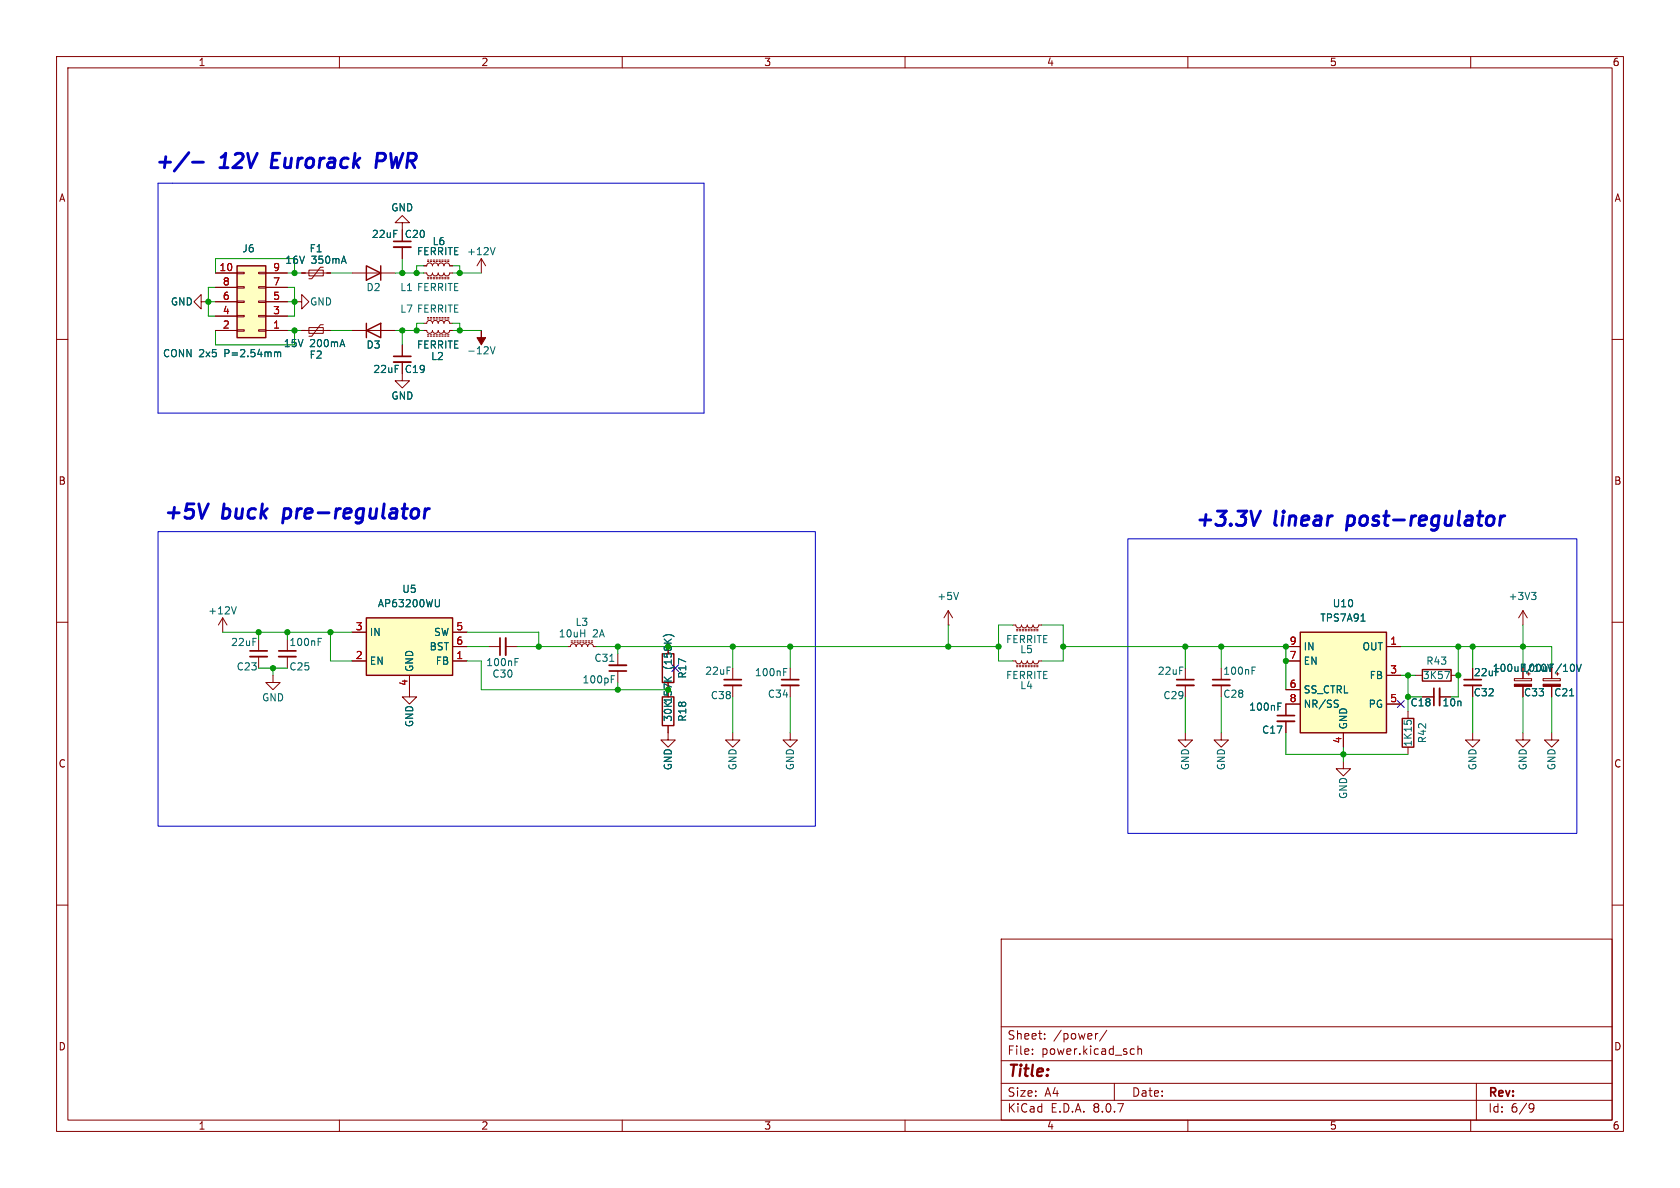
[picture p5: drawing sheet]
<svg xmlns="http://www.w3.org/2000/svg" width="297mm" height="210mm" viewBox="0 0 297 210" stroke-linecap="round" stroke-linejoin="round" font-family="sans-serif">
<g fill="none" stroke="#840000" stroke-width=".18">
<path d="M10 10h277v190h-277zM12 12h273v186h-273zM60 10v2M110 10v2M160 10v2M210 10v2M260 10v2M71.1 39.4h1.3l-1.3-1.3-1.3 1.3h1.3v1.2M71.1 43.7v2M74.9 48.3h.5l.2 .3 .3 .2 .4-.2 .2-.3 .1 .3 .4 .2 .3-.2 .2-.3 .1 .3 .4 .2 .3-.2 .2-.3 .1 .3 .4 .2 .4-.2 .1-.3h.5M74.9 58.4h.5l.2 .4 .3 .1 .4-.1 .2-.4 .1 .4 .4 .1 .3-.1 .2-.4 .1 .4 .4 .1 .3-.1 .2-.4 .1 .4 .4 .1 .4-.1 .1-.4h.5M74.9 47h.5l.2-.4 .3-.1 .4 .1 .2 .4 .1-.4 .4-.1 .3 .1 .2 .4 .1-.4 .4-.1 .3 .1 .2 .4 .1-.4 .4-.1 .4 .1 .1 .4h.5"/>
<path d="M75.6 49h.2M75.6 49.3h.2M75.6 59.2h.2M75.6 59.4h.2M75.6 46.2h.2M75.6 46h.2M76.1 49h.2M76.1 49.3h.2M76.1 59.2h.2M76.1 59.4h.2M76.1 46.2h.2M76.1 46h.2"/>
<path d="M76.6 49h.2M76.6 49.3h.2M76.6 59.2h.2M76.6 59.4h.2M76.6 46.2h.2M76.6 46h.2M77.1 49h.2M77.1 49.3h.2M77.1 59.2h.2M77.1 59.4h.2M77.1 46.2h.2M77.1 46h.2"/>
<path d="M77.6 49h.3M77.6 49.3h.3M77.6 59.2h.3M77.6 59.4h.3M77.6 46.2h.3M77.6 46h.3M78.1 49h.3M78.1 49.3h.3M78.1 59.2h.3M78.1 59.4h.3M78.1 46.2h.3M78.1 46h.3"/>
<path d="M78.6 49h.3M78.6 49.3h.3M78.6 59.2h.3M78.6 59.4h.3M78.6 46.2h.3M78.6 46h.3M79.1 49h.3M79.1 49.3h.3M79.1 59.2h.3M79.1 59.4h.3M79.1 46.2h.3M79.1 46h.3"/>
<path d="M85.1 45.7l-.8 1.3M85.1 45.7v2.6M85.1 45.7l.8 1.3M10 60h2M285 60h2M10 110h2M250.2 119.4h1.3M256.5 119.4h1.3M285 110h2M10 160h2M177 166h108v32h-108zM285 160h2"/>
<path d="M60 198v2M110 198v2M160 198v2M177 194.5h108M177 191.5h108M177 187.5h108M177 181.5h108M182.5 186.3v.1M182.5 185.5v.1M184.7 183.6v.1M184.7 182.8v.1M194.1 182.7l-.3 .1"/>
<path d="M195.7 182.1l-1.3 2M197 191.5v3M200.1 185.4l.4 .1M200.5 186.3l-.4 .1M201.2 185.5l.2-.1 .3 .1 .1 .9M201.2 184.9v1.5M210 198v2M260 198v2M261 191.5v6.5M270.6 195.1l.5 .1a.99 .99 0 0 1-.4 1.4h-.2M271.2 195.7l-.3 .3h-.3"/>
</g>
<path d="M251.5 118.4h5v2h-5z" fill="none" stroke="#840000" stroke-width=".25"/>
<path d="M87.5 43.8l-.4 1.2M255.4 118.7h.9l-.6 1.3" fill="none" stroke="#006464" stroke-width=".18"/>
<path d="M69.6 43.7h3" fill="none" stroke="#840000" stroke-width=".33"/>
<path d="M69.6 42.7h3" fill="none" stroke="#840000" stroke-width=".3"/>
<path d="M64.8 109.2h15.2v10.2h-15.2z" fill="#ffffc2"/>
<path d="M64.8 47l2.5 1.3-2.5 1.2zM67.3 47v2.5M64.8 109.2h15.2v10.2h-15.2zM117.1 115.6h2v5.1h-2zM117.1 123.2h2v5.1h-2zM247.9 127h2v5.1h-2z" fill="none" stroke="#840000" stroke-width=".25"/>
<g fill="none" stroke="#840000" stroke-width=".18">
<path d="M35.6 53.3v1.3l-1.3-1.3 1.3-1.2v1.2h1.2M52.1 53.3h1.2v1.3l1.3-1.3-1.3-1.2v1.2M62.2 48.3h7.6M74.9 57.2h.5l.2-.4 .3-.2 .4 .2 .2 .4 .1-.4 .4-.2 .3 .2 .2 .4 .1-.4 .4-.2 .3 .2 .2 .4 .1-.4 .4-.2 .4 .2 .1 .4h.5M75.6 56.4h.2M75.6 56.1h.2M76.1 56.4h.2M76.1 56.1h.2M76.6 56.4h.2M76.6 56.1h.2M77.1 56.4h.2M77.1 56.1h.2"/>
<path d="M77.6 56.4h.3M77.6 56.1h.3M78.1 56.4h.3M78.1 56.1h.3M78.6 56.4h.3M78.6 56.1h.3M79.1 56.4h.3M79.1 56.1h.3M39.4 109.2l-.8 1.3M39.4 109.2v2.6M39.4 109.2l.7 1.3M45.7 113v2.1"/>
<path d="M45.7 116.1v2M48.3 119.4v1.3h1.2l-1.2 1.2-1.3-1.2h1.3M50.8 113v2.1M50.8 116.1v2M62.2 116.8h2.6M62.2 111.8h2.6M72.4 119.4v3.8h-1.3l1.3 1.3 1.3-1.3h-1.3M80 116.8h2.5M80 111.8h2.5M80 114.3h2.5M86.4 114.3h2M89.4 114.3h2"/>
<path d="M100.3 114.3h.5l.2-.4 .3-.1 .4 .1 .2 .4 .1-.4 .4-.1 .3 .1 .2 .4 .1-.4 .4-.1 .3 .1 .2 .4 .1-.4 .4-.1 .4 .1 .1 .4h.5M101 113.5h.2M101.5 113.5h.2M102 113.5h.2M102.5 113.5h.2M103 113.5h.3M103.5 113.5h.3M103.5 113.3h.3M104 113.5h.3M104 113.3h.3M104.5 113.5h.3M109.2 115.6v2"/>
<path d="M109.2 118.6v2.1M129.5 118.1v2M179.1 110.5h.5l.1 .3 .4 .2 .3-.2 .2-.3 .1 .3 .4 .2 .4-.2 .1-.3 .2 .3 .3 .2 .4-.2 .1-.3 .2 .3 .3 .2 .4-.2 .1-.3h.5M179.7 111.3h.3M179.7 111.5h.3M180.2 111.3h.3M180.2 111.5h.3M180.7 111.3h.3M180.7 111.5h.3M181.2 111.3h.3M181.2 111.5h.3M181.7 111.3h.3"/>
<path d="M181.7 111.5h.3M182.2 111.3h.3M182.2 111.5h.3M182.8 111.3h.2M182.8 111.5h.2M183.3 111.3h.2M183.3 111.5h.2M209.5 118.1v2M215.9 118.1v2M267.7 120h3.1v.3h-3.1zM269.2 118.1v1.9M272.8 120h3v.3h-3z"/>
<path d="M274.3 118.1v1.9M118.1 128.3v2.5h-1.3l1.3 1.3 1.3-1.3h-1.3M129.5 129.5v1.3h-1.2l1.2 1.3 1.3-1.3h-1.3M129.5 121.2v2M139.7 129.5v1.3h-1.3l1.3 1.3 1.3-1.3h-1.3M209.5 129.5v1.3h-1.2l1.2 1.3 1.3-1.3h-1.3M209.5 121.2v2M215.9 129.5v1.3h-1.3l1.3 1.3 1.3-1.3h-1.3M215.9 121.2v2M227.3 124.5v2M227.3 127.5v2M237.5 134.6v1.3h-1.3l1.3 1.3 1.3-1.3h-1.3"/>
<path d="M248.9 125.7v1.3M248.9 132.1v1.3M251.5 123.2h2M254.5 123.2h2M260.3 129.5v1.3h-1.2l1.2 1.3 1.3-1.3h-1.3M260.3 121.2v2M269.2 129.5v1.3h-1.2l1.2 1.3 1.3-1.3h-1.3M269.2 121.3v1.9M274.3 129.5v1.3h-1.3l1.3 1.3 1.3-1.3h-1.3M274.3 121.3v1.9"/>
</g>
<g fill="none" stroke="#006464" stroke-width=".18">
<path d="M86.7 61.3l.4 1.3 .4-1.3M41.8 107.3l-.5 1.2M56.2 113.5h.5M56.2 112.8h.6M77.7 106v1l-.1 .2-.4 .1M91 117h.5M91 116.4h.7M107.8 116.9h.7M108.1 119.5h.6M117.2 112.5a1.46 1.46 0 0 1 2 0M117.4 119.7l.7 .7M118.7 119.7l-.7 .5"/>
<path d="M221.3 118.5h.5M221.3 117.9h.6M278 117.4a.79 .79 0 0 1 0 1.3M278.7 117.4l.4 1.3 .5-1.3M108.1 120.1h.4M225.9 124.9h.4M225.9 124.3h.6M248.2 127.4v.6M248.8 127.5l.2-.2 .4 .2M277.5 123h.7"/>
</g>
<path d="M44.2 116.1h3M49.3 116.1h3M89.4 112.8v3M107.7 117.6h3M128 121.2h3.1M208 121.2h3.1M214.4 121.2h3M225.8 127.5h3.1M254.5 121.7v3M258.8 121.2h3.1" fill="none" stroke="#840000" stroke-width=".33"/>
<path d="M44.2 115.1h3M49.3 115.1h3M88.4 112.8v3M107.7 118.6h3M128 120.1h3.1M208 120.1h3.1M214.4 120.1h3M225.8 126.5h3.1M253.5 121.7v3M258.8 120.1h3.1" fill="none" stroke="#840000" stroke-width=".3"/>
<g fill="#840000" stroke="#840000" stroke-width=".18">
<path d="M272.8 121h3v.3h-3z"/>
<path d="M85.1 58.4v1.3h.8l-.8 1.3-.8-1.3h.8z"/>
<path d="M267.7 121h3.1v.3h-3.1z"/>
</g>
<path d="M229.9 111.8h15.2v17.7h-15.2z" fill="#ffffc2"/>
<path d="M229.9 111.8h15.2v17.7h-15.2z" fill="none" stroke="#840000" stroke-width=".25"/>
<g fill="none" stroke="#840000" stroke-width=".18">
<path d="M53.3 48.3h5.1M53.3 58.4h5.1M54.6 47.8h2.5v1h-2.5zM54.6 57.9h2.5v1h-2.5zM57.1 47.2h-.5l-1.5 2.1h-.5M57.1 57.4h-.5l-1.5 2h-.5M71.1 64v3.3h1.3l-1.3 1.3-1.3-1.3h1.3M71.1 61v2M167.6 110.5h.1M167.6 108l-.7 1.2M167.6 108v2.5M167.6 108l.8 1.2"/>
<path d="M179.1 116.8h.5l.1 .4 .4 .1 .3-.1 .2-.4 .1 .4 .4 .1 .4-.1 .1-.4 .2 .4 .3 .1 .4-.1 .1-.4 .2 .4 .3 .1 .4-.1 .1-.4h.5M179.7 117.6h.3M179.7 117.9h.3M180.2 117.6h.3M180.2 117.9h.3M180.7 117.6h.3M180.7 117.9h.3M181.2 117.6h.3M181.2 117.9h.3M181.7 117.6h.3M181.7 117.9h.3M182.2 117.6h.3"/>
<path d="M182.2 117.9h.3M182.8 117.6h.2M182.8 117.9h.2M183.3 117.6h.2M183.3 117.9h.2M227.3 114.3h2.6M227.3 116.8h2.6M245.1 114.3h2.5M245.1 119.4h2.5M269.2 108l-.7 1.2M269.2 108v2.5M269.2 108l.8 1.2"/>
<path d="M227.3 124.5h2.6M227.3 121.9h2.6M237.5 129.5v2.6M245.1 124.5h2.5"/>
</g>
<path d="M169.5 104.7l-.5 1.3M240.6 109.8h.7M270.8 104.7h.7l-.4 .5M271.3 105.2l.2 .2v.3l-.2 .3M236.1 124.4l.4 .1 .1 .2M236.1 123.8h.5M236.5 125h-.5" fill="none" stroke="#006464" stroke-width=".18"/>
<path d="M69.6 64h3" fill="none" stroke="#840000" stroke-width=".33"/>
<path d="M69.6 63h3" fill="none" stroke="#840000" stroke-width=".3"/>
<path d="M41.9 47h5.1v12.7h-5.1z" fill="#ffffc2"/>
<g fill="none" stroke="#840000" stroke-width=".18">
<path d="M38.1 58.4h3.8M38.1 48.3h3.8M38.1 55.9h3.8M38.1 53.3h3.8M38.1 50.8h3.8M41.9 48.1h1.3v.3h-1.3zM41.9 50.7h1.3v.2h-1.3zM41.9 53.2h1.3v.3h-1.3zM41.9 55.8h1.3v.2h-1.3zM41.9 58.3h1.3v.2h-1.3zM45.7 48.1h1.3v.3h-1.3zM45.7 50.7h1.3v.2h-1.3z"/>
<path d="M45.7 53.2h1.3v.3h-1.3zM45.7 55.8h1.3v.2h-1.3zM45.7 58.3h1.3v.2h-1.3zM47 58.4h3.8M47 48.3h3.8M47 55.9h3.8M47 53.3h3.8M47 50.8h3.8M53.3 58.4h.7M53.3 48.3h.7M57.8 58.4h.6M57.8 48.3h.6"/>
<path d="M62.2 58.4h7.6M71.1 43.7v2M74.9 58.4h.5M74.9 47h.5M79.5 58.4h.5M79.5 47h.5M71.1 61v2M71.1 64v2M62.2 116.8h2.6M62.2 111.8h2.6M72.4 119.4v2.5M80 116.8h2.5"/>
<path d="M80 111.8h2.5M80 114.3h2.5M139.7 118.1v2M227.3 116.8h2.6M227.3 114.3h2.6M245.1 114.3h2.5M245.1 119.4h2.5M269.2 118.1v1.9M274.3 118.1v1.9M118.1 128.3v1.2M139.7 121.2v2M227.3 121.9h2.6"/>
<path d="M227.3 127.5v2M229.9 124.5h-2.6v2M237.5 129.5v2.6M245.1 124.5h2.5M251.5 123.2h2M254.5 123.2h2M260.3 121.2v2M269.2 121.3v1.9M274.3 121.3v1.9"/>
</g>
<path d="M41.9 47h5.1v12.7h-5.1zM64.8 58.4l2.5-1.2v2.5zM64.8 57.2v2.5" fill="none" stroke="#840000" stroke-width=".25"/>
<g fill="none" stroke="#006464" stroke-width=".18">
<path d="M48.7 62.2l.4 .2M49.1 62.4l.2-.2 .3 .1v.8M49.1 62.4v.7M77.7 106v1l-.1 .2-.4 .1M117.2 112.5a1.46 1.46 0 0 1 2 0M117.4 119.7l.7 .7M118.7 119.7l-.7 .5M138.5 118.8h.5M138.5 118.2h.6M240.6 109.8h.7M278 117.4a.79 .79 0 0 1 0 1.3M278.7 117.4l.4 1.3 .5-1.3"/>
<path d="M225.9 124.9h.4M225.9 124.3h.6M236.1 124.4l.4 .1 .1 .2M236.1 123.8h.5M236.5 125h-.5M277.5 123h.7"/>
</g>
<path d="M138.2 121.2h3" fill="none" stroke="#840000" stroke-width=".33"/>
<path d="M138.2 120.1h3" fill="none" stroke="#840000" stroke-width=".3"/>
<g fill="none" stroke="#0000c2" stroke-width=".51">
<path d="M33.4 27l-2.6 3.2M34 28.7h2M48.3 27.1l-.4 2.5h1.2M67.7 27.1h-.9l-.4 2.5M67.8 28.3l-.2 .1h-1M36.8 89.1l-1.1 2.5M50.3 89.9l-.3 2.6M75.2 89.9l-.2 1.7M75.9 89.9a.75 .75 0 0 0-.8 .5M222.8 90.3l-1.1 2.6M238.3 91.2l-.3 2.5M265.3 91.2l-.2 1.7"/>
<path d="M266 91.2a.75 .75 0 0 0-.8 .5"/>
</g>
<path d="M27.9 32.4h96.6v40.6h-96.6zM27.9 94h116.2v52.1h-116.2zM199.4 95.3h79.4v52h-79.4z" fill="none" stroke="#0000c2" stroke-width=".18"/>
<g fill="none" stroke="#009600" stroke-width=".18">
<path d="M36.8 53.3h1.3M38.1 50.8h-1.3v5.1h1.3M38.1 58.4v2.6h14v-2.6M38.1 48.3v-2.6h14v2.6M50.8 48.3h2.5M50.8 50.8h1.3v5.1h-1.3M50.8 53.3h1.3M50.8 58.4h2.5M58.4 48.3h3.8M58.4 58.4h3.8M69.8 48.3h5.1M69.8 58.4h5.1"/>
<path d="M71.1 45.7v2.6M71.1 58.4v2.6M74.9 47h-1.2v1.3M74.9 57.2h-1.2v1.2M80 48.3h5.1M80 47h1.3v1.3M80 57.2h1.3v1.2M80 58.4h5.1M39.4 111.8h22.8M45.7 118.1h5.1M45.7 111.8v1.2M48.3 118.1v1.3"/>
<path d="M50.8 111.8v1.2M58.4 111.8v5h3.8M82.5 116.8h2.6v5.1h33M82.5 114.3h3.9M82.5 111.8h12.7v2.5M91.4 114.3h8.9M105.4 114.3h71.1M109.2 114.3v1.3M129.5 114.3v3.8M139.7 114.3v3.8M167.6 110.5v3.8M179.1 110.5h-2.6v6.3h2.6"/>
<path d="M184.1 110.5h3.9v6.3h-3.9M188 114.3h39.3v7.6M209.5 114.3v3.8M215.9 114.3v3.8M247.6 114.3h26.7v3.8M247.6 119.4h2.6M248.9 119.4v6.3M257.8 114.3v8.9h-1.3M260.3 114.3v3.8M269.2 110.5v7.6M109.2 120.7v1.2M129.5 123.2v6.3"/>
<path d="M139.7 123.2v6.3M209.5 123.2v6.3M215.9 123.2v6.3M227.3 129.5v3.9h21.6M237.5 132.1v2.5M260.3 123.2v6.3M269.2 123.2v6.3M274.3 123.2v6.3"/>
</g>
<path d="M118.8 117.5l1.2 1.2M120 117.5l-1.2 1.2M247 123.9l1.3 1.2M248.3 123.9l-1.3 1.2" fill="none" stroke="#000084" stroke-width=".18"/>
<g fill="#009600" stroke="#009600" stroke-width=".18">
<circle cx="215.9" cy="114.3" r=".46"/>
<circle cx="227.3" cy="114.3" r=".46"/>
<circle cx="188" cy="114.3" r=".46"/>
<circle cx="139.7" cy="114.3" r=".46"/>
<circle cx="167.6" cy="114.3" r=".46"/>
<circle cx="209.5" cy="114.3" r=".46"/>
<circle cx="129.5" cy="114.3" r=".46"/>
<circle cx="176.5" cy="114.3" r=".46"/>
<circle cx="81.3" cy="58.4" r=".46"/>
<circle cx="58.4" cy="111.8" r=".46"/>
<circle cx="48.3" cy="118.1" r=".46"/>
<circle cx="50.8" cy="111.8" r=".46"/>
<circle cx="52.1" cy="58.4" r=".46"/>
<circle cx="36.8" cy="53.3" r=".46"/>
<circle cx="45.7" cy="111.8" r=".46"/>
<circle cx="71.1" cy="58.4" r=".46"/>
<circle cx="73.7" cy="58.4" r=".46"/>
<circle cx="269.2" cy="114.3" r=".46"/>
<circle cx="260.3" cy="114.3" r=".46"/>
<circle cx="257.8" cy="114.3" r=".46"/>
<circle cx="257.8" cy="119.4" r=".46"/>
<circle cx="248.9" cy="119.4" r=".46"/>
<circle cx="109.2" cy="121.9" r=".46"/>
<circle cx="109.2" cy="114.3" r=".46"/>
<circle cx="95.2" cy="114.3" r=".46"/>
<circle cx="52.1" cy="48.3" r=".46"/>
<circle cx="71.1" cy="48.3" r=".46"/>
<circle cx="52.1" cy="53.3" r=".46"/>
<circle cx="81.3" cy="48.3" r=".46"/>
<circle cx="73.7" cy="48.3" r=".46"/>
<circle cx="248.9" cy="123.2" r=".46"/>
<circle cx="227.3" cy="116.8" r=".46"/>
<circle cx="237.5" cy="133.4" r=".46"/>
</g>
<g font-size="3.5" fill="#0000c2">
<text x="27.2" y="30">+/-</text>
<text x="39.1" y="30">12V</text>
<text x="49" y="30">Eurorack</text>
<text x="68.6" y="30">PWR</text>
<text x="28.7" y="92">+5V</text>
<text x="39.4" y="92">buck</text>
<text x="51.2" y="92">pre-regulator</text>
<text x="211.1" y="93.2">+3.3V</text>
<text x="225.4" y="93.2">linear</text>
<text x="239.2" y="93.2">post-regulator</text>
</g>
<text font-size="2.8" fill="#840000" x="178" y="190.9">Title:</text>
<g font-size="2.1" fill="#840000">
<text x="178" y="184">Sheet:</text>
<text x="186.2" y="184">/power/</text>
<text x="178" y="186.7">File:</text>
<text x="184.1" y="186.7">power.kicad_sch</text>
<text x="178" y="196.9">KiCad</text>
<text x="178" y="194.1">Size:</text>
<text x="184.7" y="194.1">A4</text>
<text x="185.7" y="196.9">E.D.A.</text>
<text x="193.3" y="196.9">8.0.7</text>
<text x="200" y="194.1">Date:</text>
<text x="263" y="194.3">Rev:</text>
<text x="263" y="196.9">Id:</text>
<text x="267.1" y="196.9">6/9</text>
</g>
<g font-size="1.8" fill="#840000">
<text x="35" y="11.9">1</text>
<text x="85" y="11.9">2</text>
<text x="135" y="11.9">3</text>
<text x="185" y="11.9">4</text>
<text x="235" y="11.9">5</text>
<text x="285" y="11.9">6</text>
<text x="10.3" y="35.9">A</text>
<text x="285.3" y="35.9">A</text>
<text x="71.5" y="42.3">C20</text>
<text x="10.3" y="85.9">B</text>
<text x="285.3" y="85.9">B</text>
<text x="260.5" y="119.7">22uF</text>
<text x="10.3" y="135.9">C</text>
<text x="285.3" y="135.9">C</text>
<text x="10.3" y="185.9">D</text>
<text x="285.3" y="185.9">D</text>
<text x="35" y="199.9">1</text>
<text x="85" y="199.9">2</text>
<text x="135" y="199.9">3</text>
<text x="185" y="199.9">4</text>
<text x="235" y="199.9">5</text>
<text x="285" y="199.9">6</text>
</g>
<g font-size="1.8" fill="#006464">
<text x="69.1" y="37.6">GND</text>
<text x="42.8" y="44.8">J6</text>
<text x="50.3" y="46.8">16V</text>
<text x="54.6" y="44.8">F1</text>
<text x="55" y="46.8">350mA</text>
<text x="65.6" y="42.3">22uF</text>
<text x="73.6" y="45.3">FERRITE</text>
<text x="76.4" y="43.5">L6</text>
<text x="82.5" y="45.3">+12V</text>
<text x="64.7" y="51.7">D2</text>
<text x="70.7" y="51.7">L1 FERRITE</text>
<text x="30.1" y="54.2">GND</text>
<text x="54.7" y="54.2">GND</text>
<text x="70.7" y="55.5">L7 FERRITE</text>
<text x="28.7" y="63.3">CONN 2x5</text>
<text x="39.8" y="63.3">P=2.54mm</text>
<text x="50.1" y="61.6">15V</text>
<text x="54.6" y="63.6">F2</text>
<text x="54.8" y="61.6">200mA</text>
<text x="64.7" y="61.8">D3</text>
<text x="73.6" y="61.8">FERRITE</text>
<text x="76.1" y="63.9">L2</text>
<text x="82.5" y="62.8">-12V</text>
<text x="65.9" y="66.1">22uF</text>
<text x="69.1" y="70.8">GND</text>
<text x="71.5" y="66.1">C19</text>
<text x="66.7" y="107.5">AP63200WU</text>
<text x="71" y="105">U5</text>
<text x="165.6" y="106.3">+5V</text>
<text x="235.5" y="107.5">U10</text>
<text x="266.6" y="106.3">+3V3</text>
<text x="36.7" y="108.8">+12V</text>
<text x="65.3" y="112.6">IN</text>
<text x="76.6" y="112.6">SW</text>
<text x="98.7" y="112.9">10uH</text>
<text x="101.6" y="110.8">L3</text>
<text x="104.8" y="112.9">2A</text>
<text x="177.8" y="113.9">FERRITE</text>
<text x="233.3" y="110.1">TPS7A91</text>
<text x="40.8" y="114.4">22uF</text>
<text x="41.7" y="118.7">C23</text>
<text x="51.1" y="114.4">100nF</text>
<text x="51.1" y="118.7">C25</text>
<text x="65.3" y="117.7">EN</text>
<text x="73.3" y="118.9" transform="rotate(-90 73.3 118.9)">GND</text>
<text x="75.9" y="115.2">BST</text>
<text x="76.9" y="117.7">FB</text>
<text x="85.9" y="118">100nF</text>
<text x="87" y="120">C30</text>
<text x="105" y="117.2">C31</text>
<text x="124.6" y="119.5">22uF</text>
<text x="133.4" y="119.7">100nF</text>
<text x="180.3" y="115.7">L5</text>
<text x="204.6" y="119.5">22uF</text>
<text x="216.2" y="119.5">100nF</text>
<text x="230.4" y="117.7">EN</text>
<text x="230.4" y="115.2">IN</text>
<text x="240.8" y="115.2">OUT</text>
<text x="252.1" y="117.7">R43</text>
<text x="263.8" y="119">100uF/10V</text>
<text x="268.9" y="119">100uF/10V</text>
<text x="46.2" y="124.2">GND</text>
<text x="102.9" y="121">100pF</text>
<text x="121.5" y="120.1" transform="rotate(-90 121.5 120.1)">R17</text>
<text x="125.6" y="123.8">C38</text>
<text x="135.6" y="123.5">C34</text>
<text x="177.8" y="120.2">FERRITE</text>
<text x="180.3" y="122">L4</text>
<text x="205.6" y="123.8">C29</text>
<text x="216.2" y="123.5">C28</text>
<text x="220.7" y="125.8">100nF</text>
<text x="230.4" y="122.8">SS_CTRL</text>
<text x="230.4" y="125.3">NR/SS</text>
<text x="241.9" y="125.3">PG</text>
<text x="242" y="120.2">FB</text>
<text x="249.3" y="125.1">C18</text>
<text x="251.4" y="120.2">3K57</text>
<text x="254.9" y="125.1">10n</text>
<text x="260.4" y="123.3">C32</text>
<text x="269.3" y="123.3">C33</text>
<text x="274.7" y="123.3">C21</text>
<text x="73.3" y="128.6" transform="rotate(-90 73.3 128.6)">GND</text>
<text x="121.5" y="127.7" transform="rotate(-90 121.5 127.7)">R18</text>
<text x="223" y="129.9">C17</text>
<text x="238.4" y="129" transform="rotate(-90 238.4 129)">GND</text>
<text x="252.3" y="131.5" transform="rotate(-90 252.3 131.5)">R42</text>
<text x="119" y="136.3" transform="rotate(-90 119 136.3)">GND</text>
<text x="130.4" y="136.3" transform="rotate(-90 130.4 136.3)">GND</text>
<text x="140.6" y="136.3" transform="rotate(-90 140.6 136.3)">GND</text>
<text x="210.4" y="136.3" transform="rotate(-90 210.4 136.3)">GND</text>
<text x="216.8" y="136.3" transform="rotate(-90 216.8 136.3)">GND</text>
<text x="249.8" y="132.1" transform="rotate(-90 249.8 132.1)">1K15</text>
<text x="261.2" y="136.3" transform="rotate(-90 261.2 136.3)">GND</text>
<text x="270.1" y="136.3" transform="rotate(-90 270.1 136.3)">GND</text>
<text x="275.2" y="136.3" transform="rotate(-90 275.2 136.3)">GND</text>
<text x="238.4" y="141.3" transform="rotate(-90 238.4 141.3)">GND</text>
</g>
<g font-size="1.8" fill="#a90000">
<text x="38.7" y="48">10</text>
<text x="39.3" y="53.1">6</text>
<text x="39.3" y="50.5">8</text>
<text x="48.2" y="53.1">5</text>
<text x="48.2" y="50.5">7</text>
<text x="48.2" y="48">9</text>
<text x="39.3" y="58.2">2</text>
<text x="39.3" y="55.6">4</text>
<text x="48.2" y="58.2">1</text>
<text x="48.2" y="55.6">3</text>
<text x="62.8" y="111.5">3</text>
<text x="80.6" y="111.5">5</text>
<text x="62.8" y="116.6">2</text>
<text x="80.6" y="116.6">1</text>
<text x="80.6" y="114">6</text>
<text x="227.9" y="116.6">7</text>
<text x="227.9" y="114">9</text>
<text x="245.7" y="114">1</text>
<text x="245.7" y="119.1">3</text>
<text x="72.1" y="121.4" transform="rotate(-90 72.1 121.4)">4</text>
<text x="227.9" y="121.7">6</text>
<text x="227.9" y="124.2">8</text>
<text x="245.7" y="124.2">5</text>
<text x="237.2" y="131.5" transform="rotate(-90 237.2 131.5)">4</text>
</g>
<g font-size="1.8" fill="#009600">
<text x="119" y="118.4" transform="rotate(-90 119 118.4)">(158K)</text>
<text x="119" y="127.7" transform="rotate(-90 119 127.7)">30K157K</text>
</g>
</svg>
